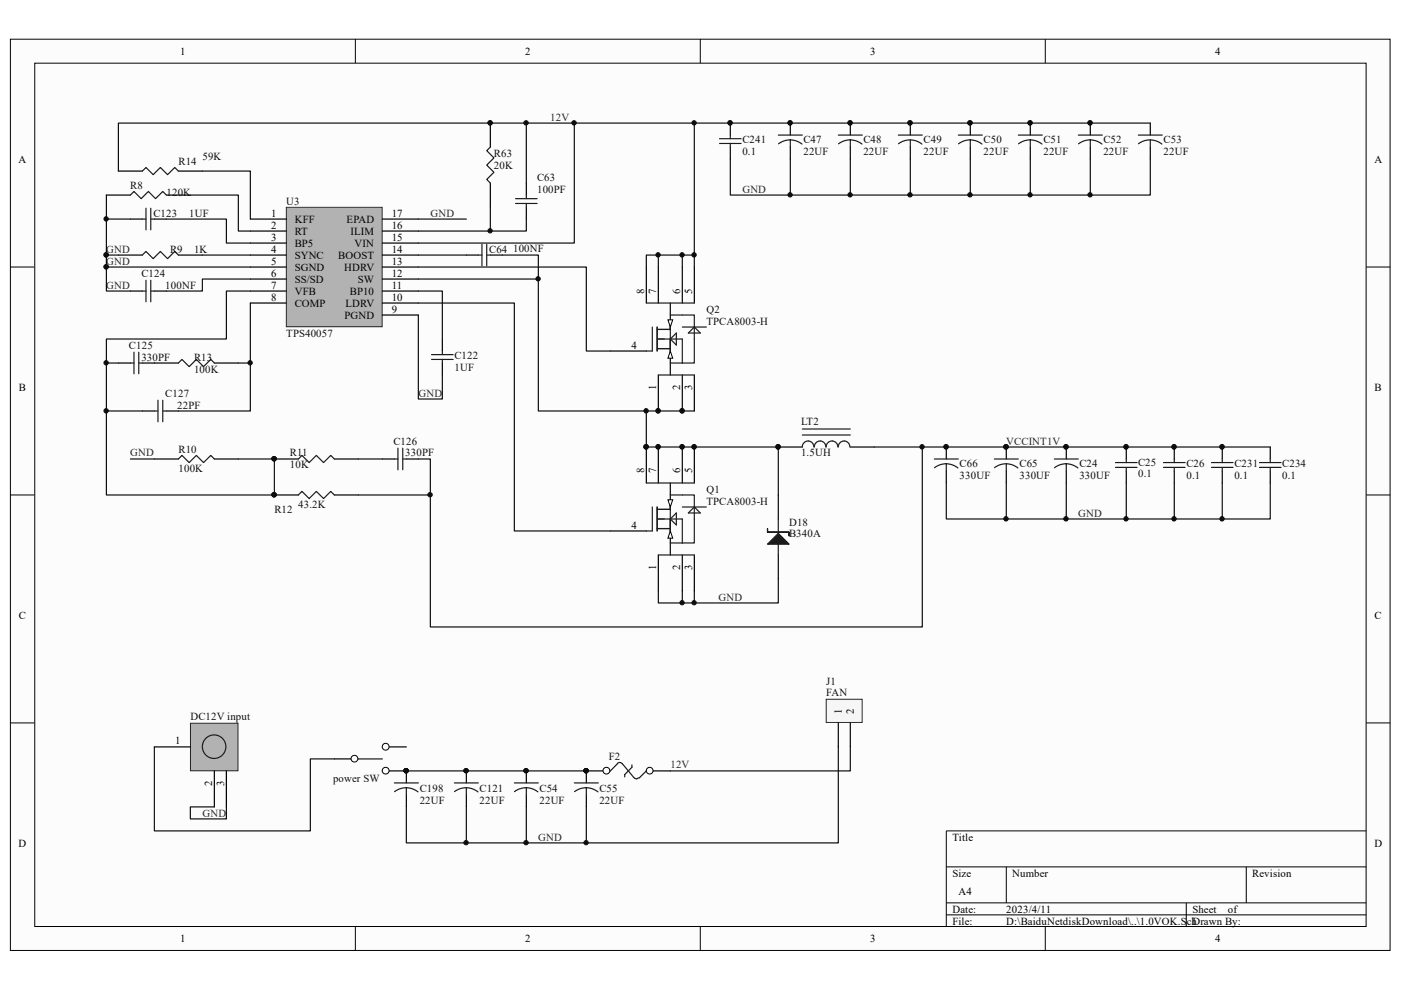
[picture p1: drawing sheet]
<svg xmlns="http://www.w3.org/2000/svg" width="297mm" height="210mm" viewBox="0 0 297 210" stroke-linecap="round" stroke-linejoin="round" font-family="sans-serif">
<path d="M2.3 8.4h292.4v193.1h-292.4z" fill="#fcfcfc"/>
<path d="M2.2 8.3h292.5v193.2h-292.5z" fill="none" stroke="#000" stroke-width=".21"/>
<path d="M7.5 13.5h282.1v182.9h-282.1z" fill="#fcfcfc"/>
<g fill="none" stroke="#000" stroke-width=".21">
<path d="M7.4 13.4h282.2v183h-282.2zM75.3 8.3v5.1M148.5 8.3v5.1M221.6 8.3v5.1M2.2 56.6h5.1M289.7 56.6h5.1M2.2 104.9h5.1M289.7 104.9h5.1M2.2 153.3h5.1M289.7 153.3h5.1M289.7 176.2h-89.1v20.3M75.3 196.5v5.1"/>
<path d="M148.5 196.5v5.1M200.6 183.8h89.1M200.6 191.4h89.1M200.6 194h89.1M213.4 183.8v7.6M221.6 196.5v5.1M251.5 191.4v5.1M264.2 183.8v7.6"/>
</g>
<path d="M60.8 44h20.2v25.3h-20.2z" fill="#b2b2b2"/>
<path d="M60.7 44h20.3v25.3h-20.3z" fill="none" stroke="#262626" stroke-width=".21"/>
<g fill="none" stroke="#000" stroke-width=".25">
<path d="M25.1 36.3h5.1M37.8 36.3h5.1M104 26.1v5.1M104 38.8v5.1M111.6 38.8v2.6M154.8 26.1v2.5M154.8 31.2v2.5M167.6 26.1v2.5M167.6 31.2v2.5M22.6 41.4h5M25.1 54.1h5.1M27.6 46.4h2.6"/>
<path d="M32.7 46.4h2.6M35.3 41.4h5.1M37.8 54.1h5.1M53.1 46.4h7.6M53.1 49h7.6M53.1 51.5h7.6M53.1 54.1h7.6M53.1 56.6h7.6M53.1 59.2h7.6M81.1 46.4h7.6M81.1 49h7.6M81.1 51.5h7.6"/>
<path d="M81.1 54.1h7.6M81.1 56.6h7.6M81.1 59.2h7.6M111.6 43.9v2.5M25.1 77h2.5M27.6 61.7h2.6M30.2 77h7.6M32.7 61.7h2.6M45.5 77h5M53.1 61.7h7.6M53.1 64.2h7.6M81.1 61.7h7.6"/>
<path d="M81.1 64.2h7.6M81.1 66.8h7.6M93.8 71.9v2.5M93.8 77v2.5M142.1 64.2v5.1M30.2 87.1h2.5M32.7 97.3h5.1M35.3 87.1h2.5M45.5 97.3h5M58.2 97.3h5.1M70.9 97.3h5.1M81.1 97.3h2.5"/>
<path d="M86.2 97.3h2.5M58.2 104.9h5.1M70.9 104.9h5.1"/>
</g>
<g fill="none" stroke="#1c1c1c" stroke-width=".25">
<path d="M30.2 36.3l.8-.8 1.5 1.5 1.5-1.5 1.5 1.5 1.6-1.5 .7 .8M104 31.2l-.8 .7 1.5 1.6-1.5 1.5 1.5 1.5-1.5 1.6 .8 .7M152.6 30.4h4.5M152.6 29.4h4.5M154.8 28.6v.8M154.8 30.4v.8M165 28.6h5.1M167.6 29.7v1.5M167.6 29.7l1 .1 1.4 .7M167.6 29.7l-1.1 .1-1.4 .7M27.6 41.4l.8-.8 1.5 1.5 1.6-1.5 1.5 1.5 1.5-1.5 .8 .8M30.2 54.1l.8-.8 1.5 1.5 1.5-1.5 1.5 1.5 1.6-1.5 .7 .8"/>
<path d="M30.2 46.4h.8M31 44.2v4.5M31 59.4v4.6M32 46.4h.7M32 44.2v4.5M32 59.4v4.6M109.3 43.1h4.6M109.3 42.1h4.6M111.6 41.4v.7M111.6 43.1v.8M27.6 77h.8M28.4 74.7v4.6"/>
<path d="M29.4 77h.8M29.4 74.7v4.6M30.2 61.7h.8M32 61.7h.7M37.8 77l.8-.8 1.5 1.5 1.5-1.5 1.6 1.5 1.5-1.5 .8 .8M91.5 76.2h4.6M91.5 75.2h4.6M93.8 74.4v.8M93.8 76.2v.8M32.7 87.1h.8M33.5 84.9v4.5M34.5 87.1h.8"/>
<path d="M34.5 84.9v4.5M37.8 97.3l.8-.7 1.5 1.5 1.5-1.5 1.6 1.5 1.5-1.5 .8 .7M63.3 97.3l.7-.7 1.5 1.5 1.6-1.5 1.5 1.5 1.5-1.5 .8 .7M83.6 97.3h.8M84.4 95v4.6M85.4 97.3h.8M85.4 95v4.6M63.3 104.9l.7-.7 1.5 1.5 1.6-1.5 1.5 1.5 1.5-1.5 .8 .7"/>
</g>
<g fill="none" stroke="#0e0e0e" stroke-width=".25">
<path d="M42.9 36.3h10.2v10.1M111.6 26.1v12.7M121.8 26.1v25.4h-33.1M22.6 54.1h2.5M22.6 46.4h5M35.3 46.4h12.7v5.1h5.1M40.4 41.4h10.1v7.6h2.6M42.9 54.1h10.2M53.1 59.2h-10.2v2.5h-7.6M88.7 46.4h10.2M88.7 61.7h5.1v10.2M27.6 97.3h5.1"/>
<path d="M76 97.3h5.1"/>
</g>
<g fill="#0e0e0e" stroke="#0e0e0e" stroke-width=".21">
<circle cx="22.5" cy="46.4" r=".46"/>
<circle cx="22.5" cy="54" r=".46"/>
<circle cx="22.5" cy="56.6" r=".46"/>
<circle cx="58.1" cy="97.3" r=".47"/>
<circle cx="58.1" cy="104.9" r=".47"/>
<circle cx="103.9" cy="26" r=".46"/>
<circle cx="111.5" cy="26" r=".47"/>
<circle cx="121.7" cy="26" r=".47"/>
<circle cx="154.8" cy="26" r=".46"/>
<circle cx="167.5" cy="26" r=".46"/>
</g>
<path d="M141.6 67.8h1l-.5 1.5z" fill="#fcfcfc"/>
<path d="M141.6 67.8h1l-.5 1.5z" fill="none" stroke="#000" stroke-width=".21"/>
<path d="M142.1 74.4v5.1" fill="none" stroke="#000" stroke-width=".25"/>
<path d="M142.1 74.4l.5 1.5h-1z" fill="#fcfcfc"/>
<path d="M142.1 74.4l.5 1.5h-1z" fill="none" stroke="#000" stroke-width=".21"/>
<g fill="none" stroke="#1c1c1c" stroke-width=".25">
<path d="M137 64.2h10.2M138.3 69.3v5.1h-1.3M139.3 69.3v5.1M139.3 69.8h2.8M139.3 73.9h2.8M139.3 71.9h5.4v5.1M139.6 79.5h7.6M142.1 66.8h5.1v2.5M142.1 69.3v5.1M142.1 77h2.6M142.1 71.9l1.3-1.3v2.6zM144.7 69.3h5.1"/>
<path d="M145.9 70.6l1.3-1.3 1.3 1.3zM147.2 69.3v7.7h-2.5"/>
</g>
<path d="M137 56.6v7.6M139.6 56.6v7.6M144.7 56.6v7.6M147.2 56.6v7.6M129.4 74.4h7.6M139.6 79.5v7.6M144.7 79.5v7.6M147.2 79.5v7.6M142.1 102.4v5.1" fill="none" stroke="#000" stroke-width=".25"/>
<g fill="#0e0e0e" stroke="#0e0e0e" stroke-width=".21">
<circle cx="144.6" cy="87.1" r=".46"/>
<circle cx="139.5" cy="87.1" r=".46"/>
</g>
<path d="M141.6 106h1l-.5 1.5z" fill="#fcfcfc"/>
<path d="M141.6 106h1l-.5 1.5z" fill="none" stroke="#000" stroke-width=".21"/>
<path d="M142.1 112.6v5.1" fill="none" stroke="#000" stroke-width=".25"/>
<path d="M142.1 112.6l.5 1.5h-1z" fill="#fcfcfc"/>
<path d="M142.1 112.6l.5 1.5h-1z" fill="none" stroke="#000" stroke-width=".21"/>
<g fill="none" stroke="#1c1c1c" stroke-width=".25">
<path d="M101.4 54.1h.8M102.2 51.8v4.6M103.2 54.1h.8M103.2 51.8v4.6M137 102.4h10.2M138.3 107.5v5.1h-1.3M139.3 107.5v5.1M139.3 108h2.8M139.3 112.1h2.8M139.3 110h5.4v5.1M139.6 117.7h7.6M142.1 104.9h5.1v2.6"/>
<path d="M142.1 107.5v5.1M142.1 115.1h2.6M143.4 108.8v2.5l-1.3-1.3zM144.7 107.5h5.1M145.9 108.8l1.3-1.3 1.3 1.3zM147.2 107.5v7.6h-2.5M162.7 112.1v.7h4.6v.8v-.8h-4.6zM165 110v7.7"/>
</g>
<path d="M98.9 54.1h2.5M104 54.1h2.5M137 94.8v7.6M139.6 94.8v7.6M144.7 94.8v7.6M147.2 94.8v7.6M129.4 112.6h7.6M139.6 117.7v7.6M144.7 117.7v7.6M147.2 117.7v7.6M165 104.9v5.1M165 117.7v5.1" fill="none" stroke="#000" stroke-width=".25"/>
<g fill="#0e0e0e" stroke="#0e0e0e" stroke-width=".21">
<circle cx="137" cy="94.7" r=".46"/>
<circle cx="139.5" cy="94.7" r=".46"/>
<circle cx="144.6" cy="94.7" r=".46"/>
<circle cx="147.2" cy="94.7" r=".46"/>
</g>
<path d="M88.7 56.6h35.6v17.8h5.1M88.7 54.1h10.2M88.7 64.2h20.4v48.4h20.3" fill="none" stroke="#0e0e0e" stroke-width=".25"/>
<path d="M165 113.1l2.3 2.3h-4.6z" fill="#1c1c1c"/>
<g fill="none" stroke="#1c1c1c" stroke-width=".25">
<path d="M170.1 92.2h10.2M170.1 91h10.2M172.6 94.8a1.22 1.22 0 0 0-1.3-1.3 1.22 1.22 0 0 0-1.2 1.3M175.1 94.8a1.22 1.22 0 0 0-1.2-1.3 1.22 1.22 0 0 0-1.2 1.3M177.6 94.8a1.24 1.24 0 0 0-1.2-1.3 1.24 1.24 0 0 0-1.2 1.3M180.2 94.8a1.22 1.22 0 0 0-1.2-1.3 1.22 1.22 0 0 0-1.3 1.3M198.1 97.3h5.1M200.6 98.3v1.6M200.6 98.3l1.1 .2 1.4 .7M200.6 98.3l-1.1 .2-1.4 .7M210.8 97.3h5.1M213.4 98.3l1.5 .4 .9 .5"/>
<path d="M213.4 98.3l-1.1 .2-1.4 .7M213.4 98.3v1.6M223.5 97.3h5.1M226.1 98.3v1.6M226.1 98.3l1 .2 1.4 .7M226.1 98.3l-1.1 .2-1.4 .7M236.5 99.1h4.6M236.5 98.1h4.6M238.8 97.3v.8M238.8 99.1v.8M246.7 99.1h4.6M246.7 98.1h4.6"/>
<path d="M249 97.3v.8M249 99.1v.8M256.9 99.1h4.5M256.9 98.1h4.5M259.1 97.3v.8M259.1 99.1v.8M267 99.1h4.6M267 98.1h4.6M269.3 97.3v.8M269.3 99.1v.8M165 113.1l2.3 2.3h-4.6z"/>
</g>
<path d="M139.6 54.1v2.5M144.7 54.1v2.5M200.6 102.4v7.6h68.7v-7.6M213.4 102.4v7.6M226.1 102.4v7.6M238.8 102.4v7.6M249 102.4v7.6M259.1 102.4v7.6M144.7 125.3v2.5M147.2 125.3v2.5M165 122.8v5h-25.4v-2.5" fill="none" stroke="#0e0e0e" stroke-width=".25"/>
<g fill="#0e0e0e" stroke="#0e0e0e" stroke-width=".21">
<circle cx="144.6" cy="127.8" r=".46"/>
<circle cx="147.2" cy="127.8" r=".46"/>
<circle cx="165" cy="94.7" r=".46"/>
<circle cx="144.6" cy="54" r=".46"/>
<circle cx="139.5" cy="54" r=".46"/>
<circle cx="238.7" cy="94.7" r=".46"/>
<circle cx="248.9" cy="94.7" r=".46"/>
<circle cx="259.1" cy="94.7" r=".46"/>
<circle cx="200.6" cy="94.7" r=".46"/>
<circle cx="226" cy="94.7" r=".47"/>
<circle cx="213.3" cy="94.7" r=".47"/>
<circle cx="213.3" cy="110" r=".47"/>
<circle cx="226" cy="110" r=".47"/>
<circle cx="238.7" cy="110" r=".46"/>
<circle cx="248.9" cy="110" r=".46"/>
<circle cx="259.1" cy="110" r=".46"/>
</g>
<g fill="none" stroke="#000" stroke-width=".25">
<path d="M165 94.8h5.1M180.3 94.8h5.1M200.6 94.8v2.5M200.6 99.9v2.5M213.4 94.8v2.5M213.4 99.9v2.5M226.1 94.8v2.5M226.1 99.9v2.5M238.8 94.8v2.5M238.8 99.9v2.5M249 94.8v2.5M249 99.9v2.5"/>
<path d="M259.1 94.8v2.5M259.1 99.9v2.5M269.3 94.8v2.5M269.3 99.9v2.5M124.3 163.5h5.1"/>
</g>
<circle cx="128.6" cy="163.4" r=".72" fill="#fcfcfc" stroke="#000" stroke-width=".21"/>
<circle cx="124.3" cy="163.4" r=".46" fill="#0e0e0e" stroke="#0e0e0e" stroke-width=".21"/>
<path d="M137 163.5h5.1" fill="none" stroke="#000" stroke-width=".25"/>
<circle cx="137.7" cy="163.4" r=".71" fill="#fcfcfc" stroke="#000" stroke-width=".21"/>
<path d="M130.9 161.9a.71 .71 0 0 1 1 0l2.6 3.1M130.9 161.9l-1.5 1.6M134 162.2v.5l-1.5 1.5v.5M135.3 164.9a.48 .48 0 0 1-.7 0M137 163.5l-1.5 1.5" fill="none" stroke="#1c1c1c" stroke-width=".25"/>
<circle cx="124.3" cy="163.4" r=".46" fill="#0e0e0e" stroke="#0e0e0e" stroke-width=".21"/>
<path d="M70.9 160.9h5.1" fill="none" stroke="#000" stroke-width=".25"/>
<circle cx="75.2" cy="160.9" r=".72" fill="#fcfcfc" stroke="#000" stroke-width=".21"/>
<path d="M81.1 158.4h5.1" fill="none" stroke="#000" stroke-width=".25"/>
<circle cx="81.8" cy="158.3" r=".72" fill="#fcfcfc" stroke="#000" stroke-width=".21"/>
<path d="M81.1 163.5h5.1" fill="none" stroke="#000" stroke-width=".25"/>
<circle cx="81.8" cy="163.4" r=".72" fill="#fcfcfc" stroke="#000" stroke-width=".21"/>
<circle cx="86.1" cy="163.4" r=".46" fill="#0e0e0e" stroke="#0e0e0e" stroke-width=".21"/>
<path d="M76 160.9h5.1" fill="none" stroke="#1c1c1c" stroke-width=".25"/>
<path d="M40.5 153.4h10v10h-10z" fill="#b2b2b2"/>
<path d="M40.4 153.3h10.1v10.1h-10.1z" fill="none" stroke="#262626" stroke-width=".21"/>
<circle cx="45.4" cy="158.3" r="2.49" fill="none" stroke="#1c1c1c" stroke-width=".25"/>
<path d="M32.7 158.4h7.7M45.5 163.5v7.6M48 163.5v7.6" fill="none" stroke="#000" stroke-width=".25"/>
<path d="M32.7 158.4v17.8h33.1v-15.3h5.1" fill="none" stroke="#0e0e0e" stroke-width=".25"/>
<path d="M175.3 148.4h7.5v4.8h-7.5z" fill="#f5f5f5"/>
<path d="M175.2 148.3h7.6v4.9h-7.6z" fill="none" stroke="#262626" stroke-width=".21"/>
<g fill="none" stroke="#000" stroke-width=".25">
<path d="M180.3 26.1v2.5M180.3 31.2v2.5M193 26.1v2.5M193 31.2v2.5M205.7 26.1v2.5M205.7 31.2v2.5M218.4 26.1v2.5M218.4 31.2v2.5M231.2 26.1v2.5M231.2 31.2v2.5M243.9 26.1v2.5M243.9 31.2v2.5"/>
<path d="M177.7 153.3v5.1M180.3 153.3v5.1M86.2 163.5v2.5M86.2 168.5v2.6M98.9 163.5v2.5M98.9 168.5v2.6M111.6 163.5v2.5M111.6 168.5v2.6M124.3 163.5v2.5M124.3 168.5v2.6"/>
</g>
<g fill="#0e0e0e" stroke="#0e0e0e" stroke-width=".21">
<circle cx="180.2" cy="26" r=".46"/>
<circle cx="192.9" cy="26" r=".46"/>
<circle cx="205.7" cy="26" r=".47"/>
<circle cx="218.4" cy="26" r=".46"/>
<circle cx="231.1" cy="26" r=".46"/>
<circle cx="167.5" cy="41.3" r=".46"/>
<circle cx="180.2" cy="41.3" r=".46"/>
<circle cx="192.9" cy="41.3" r=".46"/>
<circle cx="205.7" cy="41.3" r=".47"/>
<circle cx="218.4" cy="41.3" r=".46"/>
<circle cx="231.1" cy="41.3" r=".46"/>
<circle cx="86.1" cy="163.4" r=".46"/>
<circle cx="98.8" cy="163.4" r=".47"/>
<circle cx="111.5" cy="163.4" r=".47"/>
<circle cx="124.3" cy="163.4" r=".46"/>
<circle cx="98.8" cy="178.7" r=".47"/>
<circle cx="111.5" cy="178.7" r=".47"/>
<circle cx="124.3" cy="178.7" r=".46"/>
<circle cx="22.5" cy="56.6" r=".46"/>
<circle cx="53" cy="76.9" r=".46"/>
<circle cx="22.5" cy="76.9" r=".46"/>
<circle cx="58.1" cy="97.3" r=".47"/>
<circle cx="58.1" cy="104.9" r=".47"/>
<circle cx="22.5" cy="87.1" r=".46"/>
<circle cx="91.2" cy="104.9" r=".47"/>
<circle cx="195.5" cy="94.7" r=".46"/>
<circle cx="103.9" cy="48.9" r=".46"/>
<circle cx="137" cy="87.1" r=".46"/>
<circle cx="137" cy="94.7" r=".46"/>
<circle cx="165" cy="94.7" r=".46"/>
<circle cx="114.1" cy="59.1" r=".46"/>
<circle cx="147.2" cy="54" r=".46"/>
<circle cx="147.2" cy="26" r=".46"/>
</g>
<g fill="none" stroke="#1c1c1c" stroke-width=".25">
<path d="M177.7 28.6h5.1M180.3 29.7v1.5M180.3 29.7l1 .1 1.4 .7M180.3 29.7l-1.1 .1-1.4 .7M190.5 28.6h5M193 29.7l1.6 .3 .9 .5M193 29.7l-1.1 .1-1.4 .7M193 29.7v1.5M203.2 28.6h5.1M205.7 29.7v1.5M205.7 29.7l1.1 .1 1.4 .7M205.7 29.7l-1.1 .1-1.4 .7"/>
<path d="M215.9 28.6h5.1M218.4 29.7v1.5M218.4 29.7l1.1 .1 1.4 .7M218.4 29.7l-1.1 .1-1.4 .7M228.6 28.6h5.1M231.2 29.7v1.5M231.2 29.7l1 .1 1.4 .7M231.2 29.7l-1.1 .1-1.4 .7M241.3 28.6h5.1M243.9 29.7l1.5 .3 .9 .5M243.9 29.7l-1.1 .1-1.4 .7M243.9 29.7v1.5"/>
<path d="M83.6 166h5.1M86.2 167v1.5M86.2 167l1 .2 1.4 .7M86.2 167l-1.1 .2-1.4 .6M96.3 166h5.1M98.9 167l1.5 .4 .9 .5M98.9 167l-1.1 .2-1.4 .6M98.9 167v1.5M109.1 166h5M111.6 167l1.5 .4 .9 .5M111.6 167l-1.1 .2-1.4 .6M111.6 167v1.5"/>
<path d="M121.8 166h5.1M124.3 167v1.5M124.3 167l1.1 .2 1.4 .7M124.3 167l-1.1 .2-1.4 .6"/>
</g>
<g fill="none" stroke="#0e0e0e" stroke-width=".25">
<path d="M147.2 26.1v30.5M154.8 33.7v7.7h89.1v-7.7M167.6 33.7v7.7M180.3 33.7v7.7M193 33.7v7.7M205.7 33.7v7.7M218.4 33.7v7.7M231.2 33.7v7.7M243.9 26.1h-218.8v10.2M22.6 41.4v20.3h5M22.6 56.6h30.5M88.7 59.2h25.4"/>
<path d="M104 43.9v5.1M106.5 54.1h7.6v33h33.1M111.6 46.4v2.6h-22.9M147.2 54.1h-10.2v2.5M22.6 77h2.5M50.5 77h2.6M53.1 64.2v22.9h-15.3M53.1 61.7h-5.1v10.2h-25.4v33h35.6v-7.6h-7.7M88.7 66.8v17.8h5.1v-5.1M22.6 87.1h7.6M137 87.1v7.7h28v10.1M185.4 94.8h83.9"/>
<path d="M195.5 94.8v38.1h-104.3v-35.6h-2.5M76 104.9h15.2M177.7 158.4v20.3h-91.5v-7.6M180.3 158.4v5.1h-38.2M45.5 171.1h-5.1v2.5h7.6v-2.5M86.2 163.5h38.1M98.9 171.1v7.6M111.6 171.1v7.6M124.3 171.1v7.6"/>
</g>
<g font-size="2.3">
<text x="38.2" y="11.6">1</text>
<text x="111.3" y="11.6">2</text>
<text x="184.5" y="11.6">3</text>
<text x="257.6" y="11.6">4</text>
<text x="3.9" y="34.5">A</text>
<text x="291.4" y="34.5">A</text>
<text x="57.5" y="46">1</text>
<text x="62.5" y="47.3">KFF</text>
<text x="73.5" y="47.3">EPAD</text>
<text x="83.1" y="46">17</text>
<text x="57.5" y="48.5">2</text>
<text x="57.5" y="51.1">3</text>
<text x="57.5" y="53.6">4</text>
<text x="62.5" y="49.8">RT</text>
<text x="62.5" y="52.3">BP5</text>
<text x="74.3" y="49.8">ILIM</text>
<text x="75.2" y="52.3">VIN</text>
<text x="83.1" y="53.6">14</text>
<text x="83.1" y="51.1">15</text>
<text x="83.1" y="48.5">16</text>
<text x="57.5" y="56.1">5</text>
<text x="57.5" y="58.7">6</text>
<text x="62.5" y="54.9">SYNC</text>
<text x="62.5" y="57.4">SGND</text>
<text x="62.5" y="60">SS/SD</text>
<text x="71.7" y="54.9">BOOST</text>
<text x="73" y="57.4">HDRV</text>
<text x="75.9" y="60">SW</text>
<text x="83.1" y="58.7">12</text>
<text x="83.1" y="56.1">13</text>
<text x="57.5" y="61.2">7</text>
<text x="57.5" y="63.8">8</text>
<text x="62.5" y="62.5">VFB</text>
<text x="62.5" y="65">COMP</text>
<text x="73.2" y="65">LDRV</text>
<text x="74.2" y="62.5">BP10</text>
<text x="83.1" y="63.8">10</text>
<text x="83.1" y="61.2">11</text>
<text x="136.6" y="62.2" transform="rotate(-90 136.6 62.2)">8</text>
<text x="139.1" y="62.2" transform="rotate(-90 139.1 62.2)">7</text>
<text x="144.2" y="62.2" transform="rotate(-90 144.2 62.2)">6</text>
<text x="146.7" y="62.2" transform="rotate(-90 146.7 62.2)">5</text>
<text x="73.1" y="67.6">PGND</text>
<text x="83.1" y="66.3">9</text>
<text x="133.9" y="73.9">4</text>
<text x="4" y="82.8">B</text>
<text x="139.1" y="82.7" transform="rotate(-90 139.1 82.7)">1</text>
<text x="144.2" y="82.7" transform="rotate(-90 144.2 82.7)">2</text>
<text x="146.7" y="82.7" transform="rotate(-90 146.7 82.7)">3</text>
<text x="291.4" y="82.8">B</text>
<text x="136.6" y="100.3" transform="rotate(-90 136.6 100.3)">8</text>
<text x="139.1" y="100.3" transform="rotate(-90 139.1 100.3)">7</text>
<text x="144.2" y="100.3" transform="rotate(-90 144.2 100.3)">6</text>
<text x="146.7" y="100.3" transform="rotate(-90 146.7 100.3)">5</text>
<text x="133.9" y="112.1">4</text>
<text x="139.1" y="120.8" transform="rotate(-90 139.1 120.8)">1</text>
<text x="144.2" y="120.8" transform="rotate(-90 144.2 120.8)">2</text>
<text x="146.7" y="120.8" transform="rotate(-90 146.7 120.8)">3</text>
<text x="4" y="131.2">C</text>
<text x="291.4" y="131.2">C</text>
<text x="178.5" y="151.5" transform="rotate(-90 178.5 151.5)">1</text>
<text x="181" y="151.5" transform="rotate(-90 181 151.5)">2</text>
<text x="37.2" y="157.8">1</text>
<text x="45" y="166.6" transform="rotate(-90 45 166.6)">2</text>
<text x="47.5" y="166.6" transform="rotate(-90 47.5 166.6)">3</text>
<text x="3.9" y="179.5">D</text>
<text x="201.9" y="178.2">Title</text>
<text x="291.4" y="179.5">D</text>
<text x="201.9" y="185.9">Size</text>
<text x="214.6" y="185.9">Number</text>
<text x="265.5" y="185.9">Revision</text>
<text x="203.2" y="189.7">A4</text>
<text x="201.9" y="193.5">Date:</text>
<text x="201.9" y="196">File:</text>
<text x="213.4" y="193.5">2023/4/11</text>
<text x="213.4" y="196">D:\BaiduNetdiskDownload\..\1.0VOK.SchDrawn By:</text>
<text x="252.8" y="193.5">Sheet</text>
<text x="260.3" y="193.5">of</text>
<text x="38.2" y="199.8">1</text>
<text x="111.3" y="199.8">2</text>
<text x="184.5" y="199.8">3</text>
<text x="257.6" y="199.8">4</text>
</g>
<g font-size="2.3" fill="#262626">
<text x="116.7" y="25.6">12V</text>
<text x="157.4" y="40.8">GND</text>
<text x="91.3" y="46">GND</text>
<text x="22.5" y="53.6">GND</text>
<text x="22.5" y="56.1">GND</text>
<text x="22.5" y="61.2">GND</text>
<text x="88.7" y="84.1">GND</text>
<text x="213.4" y="94.2">VCCINT1V</text>
<text x="27.6" y="96.8">GND</text>
<text x="228.6" y="109.6">GND</text>
<text x="152.3" y="127.4">GND</text>
<text x="142.2" y="162.9">12V</text>
<text x="42.9" y="173.2">GND</text>
<text x="114.1" y="178.2">GND</text>
</g>
<g font-size="2.3" fill="#0e0e0e">
<text x="37.8" y="35">R14</text>
<text x="42.9" y="34">59K</text>
<text x="104.7" y="33.2">R63</text>
<text x="104.7" y="35.7">20K</text>
<text x="157.4" y="30.4">C241</text>
<text x="157.4" y="32.9">0.1</text>
<text x="170.3" y="30.4">C47</text>
<text x="170.3" y="32.9">22UF</text>
<text x="183" y="30.4">C48</text>
<text x="183" y="32.9">22UF</text>
<text x="195.8" y="30.4">C49</text>
<text x="195.8" y="32.9">22UF</text>
<text x="208.5" y="30.4">C50</text>
<text x="208.5" y="32.9">22UF</text>
<text x="221.2" y="30.4">C51</text>
<text x="221.2" y="32.9">22UF</text>
<text x="233.9" y="30.4">C52</text>
<text x="233.9" y="32.9">22UF</text>
<text x="246.7" y="30.4">C53</text>
<text x="246.7" y="32.9">22UF</text>
<text x="27.6" y="40.1">R8</text>
<text x="35.3" y="41.6">120K</text>
<text x="113.9" y="38.3">C63</text>
<text x="113.9" y="40.8">100PF</text>
<text x="32.5" y="46">C123</text>
<text x="40.1" y="46">1UF</text>
<text x="60.7" y="43.4">U3</text>
<text x="36.1" y="53.6">R9</text>
<text x="41.1" y="53.6">1K</text>
<text x="103.7" y="53.6">C64</text>
<text x="108.8" y="53.4">100NF</text>
<text x="30" y="58.7">C124</text>
<text x="35.1" y="61.2">100NF</text>
<text x="60.7" y="71.4">TPS40057</text>
<text x="149.8" y="66.3">Q2</text>
<text x="149.8" y="68.8">TPCA8003-H</text>
<text x="27.3" y="73.9">C125</text>
<text x="30" y="76.5">330PF</text>
<text x="41.1" y="76.5">R13</text>
<text x="96.4" y="76.2">C122</text>
<text x="41.1" y="79">100K</text>
<text x="96.4" y="78.8">1UF</text>
<text x="35.1" y="84.1">C127</text>
<text x="37.6" y="86.6">22PF</text>
<text x="83.4" y="94.2">C126</text>
<text x="169.8" y="90.2">LT2</text>
<text x="37.8" y="96">R10</text>
<text x="37.8" y="100.1">100K</text>
<text x="61.5" y="96.8">R11</text>
<text x="61.5" y="99.3">10K</text>
<text x="85.9" y="96.8">330PF</text>
<text x="169.8" y="96.8">1.5UH</text>
<text x="203.5" y="99.1">C66</text>
<text x="203.5" y="101.6">330UF</text>
<text x="216.2" y="99.1">C65</text>
<text x="216.2" y="101.6">330UF</text>
<text x="228.9" y="99.1">C24</text>
<text x="228.9" y="101.6">330UF</text>
<text x="241.3" y="98.8">C25</text>
<text x="241.3" y="101.1">0.1</text>
<text x="251.5" y="99.1">C26</text>
<text x="251.5" y="101.6">0.1</text>
<text x="261.7" y="99.1">C231</text>
<text x="261.7" y="101.6">0.1</text>
<text x="271.9" y="99.1">C234</text>
<text x="271.9" y="101.6">0.1</text>
<text x="63.2" y="107.8">43.2K</text>
<text x="149.8" y="104.5">Q1</text>
<text x="149.8" y="107">TPCA8003-H</text>
<text x="58.2" y="108.8">R12</text>
<text x="167.3" y="111.6">D18</text>
<text x="167.3" y="113.9">B340A</text>
<text x="175.2" y="145.1">J1</text>
<text x="175.2" y="147.7">FAN</text>
<text x="40.4" y="152.8">DC12V input</text>
<text x="129.1" y="161.1">F2</text>
<text x="70.6" y="165.8">power SW</text>
<text x="89" y="167.8">C198</text>
<text x="101.7" y="167.8">C121</text>
<text x="114.4" y="167.8">C54</text>
<text x="127.1" y="167.8">C55</text>
<text x="89" y="170.4">22UF</text>
<text x="101.7" y="170.4">22UF</text>
<text x="114.4" y="170.4">22UF</text>
<text x="127.1" y="170.4">22UF</text>
</g>
</svg>
